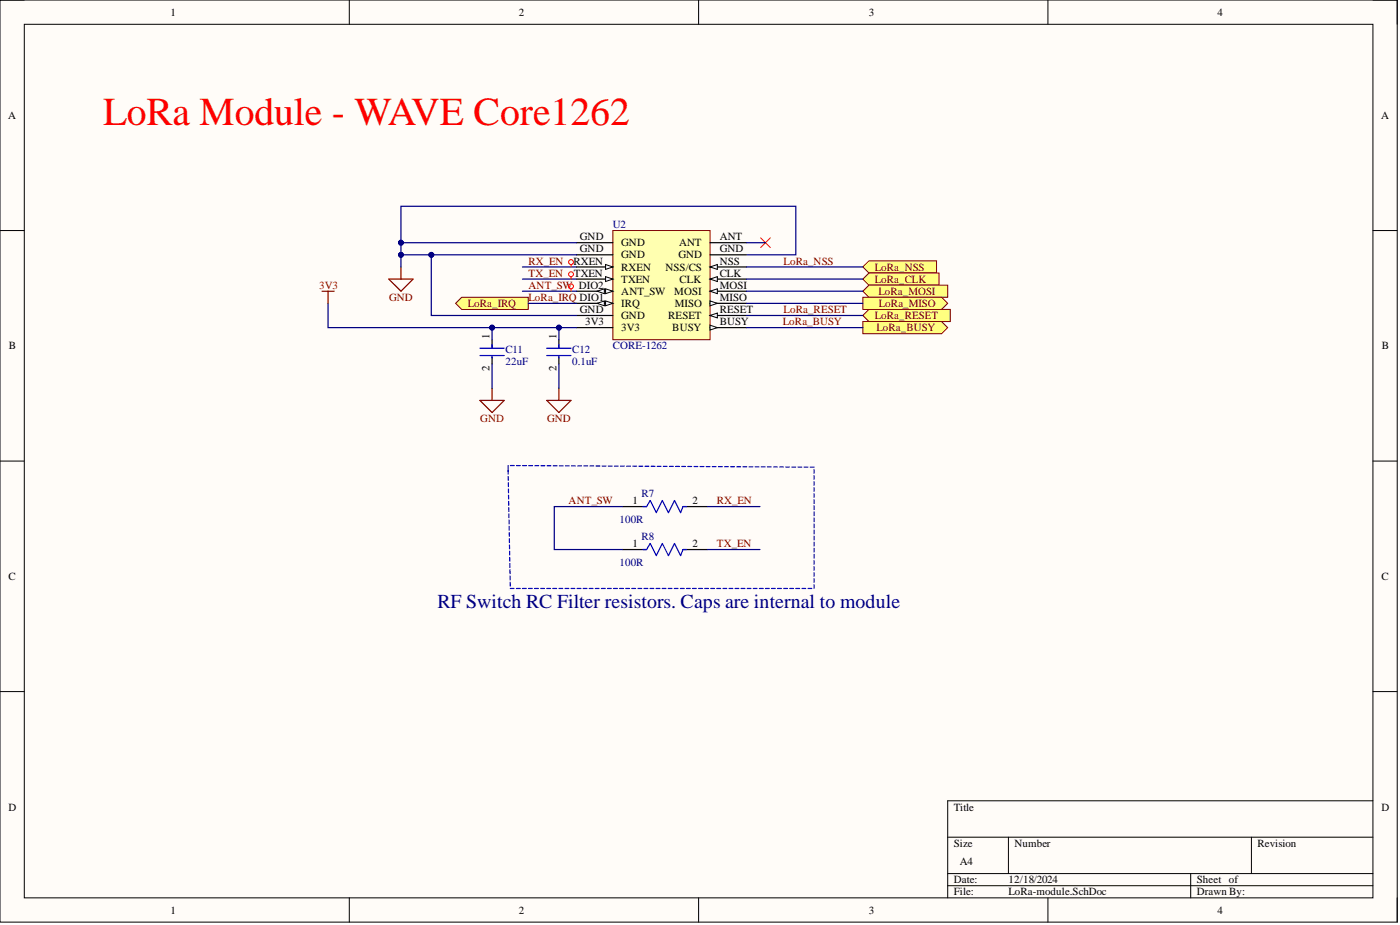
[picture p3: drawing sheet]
<svg xmlns="http://www.w3.org/2000/svg" width="292mm" height="193mm" viewBox="0 0 292 193" stroke-linecap="round" stroke-linejoin="round" font-family="sans-serif">
<path d="M0 0h291.5v192.4h-291.5z" fill-rule="evenodd" fill="#fffcf8"/>
<path d="M0 0h291.5v192.4h-291.5z" fill="none" stroke="#000" stroke-width=".21"/>
<path d="M5.1 5.1h281.4v182.2h-281.4z" fill-rule="evenodd" fill="#fffcf8"/>
<g fill="none" stroke="#000" stroke-width=".21">
<path d="M0 0h5.1M5.1 5.1h281.4v182.2h-281.4zM72.9 0v5.1M145.8 0v5.1M218.6 0v5.1M286.5 0h5v5.1M0 48.1h5.1M286.5 48.1h5M0 96.2h5.1M286.5 96.2h5M0 144.3h5.1M286.5 144.3h5"/>
<path d="M197.7 174.7h88.8M210.4 174.7v7.5M261.1 174.7v7.5M286.5 167.1h-88.8v20.2M72.9 187.3v5.1M145.8 187.3v5.1M197.7 182.2h88.8M197.7 184.8h88.8M218.6 187.3v5.1M248.4 182.2v5.1M291.5 187.3v5.1"/>
</g>
<path d="M127.9 48.1h20.2v22.8h-20.2z" fill-rule="evenodd" fill="#ffffb0"/>
<path d="M127.9 48.1h20.2v22.8h-20.2z" fill="none" stroke="#800000" stroke-width=".21"/>
<path d="M120.3 50.6h7.6M120.3 53.2h7.6M120.3 55.7h7.6" fill="none" stroke="#000" stroke-width=".25"/>
<path d="M126.3 55.2l1.6 .5-1.6 .5z" fill="#f8fcff"/>
<path d="M126.3 55.2l1.6 .5-1.6 .5z" fill="none" stroke="#000" stroke-width=".21"/>
<path d="M120.3 58.2h7.6" fill="none" stroke="#000" stroke-width=".25"/>
<path d="M126.3 57.7l1.6 .5-1.6 .5z" fill="#f8fcff"/>
<path d="M126.3 57.7l1.6 .5-1.6 .5z" fill="none" stroke="#000" stroke-width=".21"/>
<path d="M120.3 60.8h7.6" fill="none" stroke="#000" stroke-width=".25"/>
<path d="M126.3 60.2l1.6 .6-1.6 .5z" fill="#f8fcff"/>
<path d="M126.3 60.2l1.6 .6-1.6 .5z" fill="none" stroke="#000" stroke-width=".21"/>
<path d="M124.6 60.8l1.5-.6v1.1z" fill="#f8fcff"/>
<path d="M124.6 60.8l1.5-.6v1.1z" fill="none" stroke="#000" stroke-width=".21"/>
<path d="M120.3 63.3h7.6" fill="none" stroke="#000" stroke-width=".25"/>
<path d="M126.3 62.8l1.6 .5-1.6 .5z" fill="#f8fcff"/>
<path d="M126.3 62.8l1.6 .5-1.6 .5z" fill="none" stroke="#000" stroke-width=".21"/>
<path d="M124.6 63.3l1.5-.5v1z" fill="#f8fcff"/>
<path d="M124.6 63.3l1.5-.5v1z" fill="none" stroke="#000" stroke-width=".21"/>
<path d="M148.1 50.6h7.7M148.1 53.2h7.7M148.1 55.7h7.7M120.3 65.8h7.6M120.3 68.3h7.6" fill="none" stroke="#000" stroke-width=".25"/>
<path d="M148.1 55.7l1.6-.5v1z" fill="#f8fcff"/>
<path d="M148.1 55.7l1.6-.5v1z" fill="none" stroke="#000" stroke-width=".21"/>
<path d="M148.1 58.2h7.7" fill="none" stroke="#000" stroke-width=".25"/>
<path d="M148.1 58.2l1.6-.5v1z" fill="#f8fcff"/>
<path d="M148.1 58.2l1.6-.5v1z" fill="none" stroke="#000" stroke-width=".21"/>
<path d="M148.1 60.8h7.7" fill="none" stroke="#000" stroke-width=".25"/>
<path d="M148.1 60.8l1.6-.6v1.1z" fill="#f8fcff"/>
<path d="M148.1 60.8l1.6-.6v1.1z" fill="none" stroke="#000" stroke-width=".21"/>
<path d="M148.1 63.3h7.7" fill="none" stroke="#000" stroke-width=".25"/>
<path d="M148.1 62.8l1.6 .5-1.6 .5z" fill="#f8fcff"/>
<path d="M148.1 62.8l1.6 .5-1.6 .5z" fill="none" stroke="#000" stroke-width=".21"/>
<path d="M148.1 65.8h7.7" fill="none" stroke="#000" stroke-width=".25"/>
<path d="M148.1 65.8l1.6-.5v1z" fill="#f8fcff"/>
<path d="M148.1 65.8l1.6-.5v1z" fill="none" stroke="#000" stroke-width=".21"/>
<path d="M148.1 68.3h7.7" fill="none" stroke="#000" stroke-width=".25"/>
<path d="M148.1 67.8l1.6 .5-1.6 .6z" fill="#f8fcff"/>
<path d="M148.1 67.8l1.6 .5-1.6 .6z" fill="none" stroke="#000" stroke-width=".21"/>
<path d="M129.8 105.7h5.1M129.8 114.6h5.1M142.5 105.7h5.1M142.5 114.6h5.1" fill="none" stroke="#000" stroke-width=".25"/>
<g fill="none" stroke="#00f" stroke-width=".25">
<path d="M106 98.1v.8M106 97.1v1.3M106 99.4v.8M106.5 97.1h.8M107.8 97.1h.8M109 97.1h.8M110.3 97.1h.8M111.6 97.1l.8 .1M112.9 97.2h.8M114.1 97.2h.8M115.4 97.2h.8M116.7 97.2h.8"/>
<path d="M118 97.2h.8M119.3 97.2h.8M120.5 97.2h.8M121.8 97.2h.8M123.1 97.2h.8M124.4 97.2h.8M125.6 97.2h.8M126.9 97.2h.8M128.2 97.2h.8M129.5 97.2h.8M130.7 97.2l.8 .1M132 97.3h.8"/>
<path d="M133.3 97.3h.8M134.6 97.3h.8M135.9 97.3h.8M137.1 97.3h.8M138.4 97.3h.8M139.7 97.3h.8M141 97.3h.8M142.2 97.3h.8M143.5 97.3h.8M144.8 97.3h.8M146.1 97.3h.8M147.3 97.3h.8"/>
<path d="M148.6 97.3h.8M149.9 97.3l.8 .1M151.2 97.4h.8M152.5 97.4h.7M153.7 97.4h.8M155 97.4h.8M156.3 97.4h.8M157.6 97.4h.8M158.8 97.4h.8M160.1 97.4h.8M161.4 97.4h.8M162.7 97.4h.8"/>
<path d="M163.9 97.4h.8M165.2 97.4h.8M166.5 97.4h.8M167.8 97.4h.8M169 97.5h.8M169.8 97.9v.8M169.8 99.2v.8M106.1 100.7v.8M106.1 102v.8M106.1 103.3v.8M106.1 104.6v.8M106.2 105.9v.8"/>
<path d="M106.2 107.2v.8M106.2 108.5v.8M106.2 109.8v.8M106.3 111.1v.8M106.3 112.4v.8M106.3 113.7v.8M106.3 115v.8M106.3 116.3l.1 .8M106.4 117.6v.8M106.4 118.9v.8M134.1 105.7h.8l.8-1.3 1.2 2.5 1.3-2.5 1.3 2.5 1.2-2.5 1.3 2.5 .5-1.2h.8M134.1 114.6h.8l.8-1.2 1.2 2.5 1.3-2.5 1.3 2.5 1.2-2.5 1.3 2.5 .5-1.3h.8"/>
<path d="M169.8 100.5v.8M169.8 101.7v.8M169.8 103v.8M169.8 104.3v.7M169.8 105.5v.8M169.8 106.8v.8M169.8 108.1v.7M169.8 109.3v.8M169.8 110.6v.8M169.8 111.8v.8M169.8 113.1v.8M169.8 114.4v.8"/>
<path d="M169.8 115.6v.8M169.8 116.9v.8M169.8 118.2v.8M169.8 119.4v.8M106.4 120.2v.8M106.4 121.5l.1 .8M106.5 122.8h.8M107.7 122.8h.8M109 122.8h.8M110.3 122.8h.8M111.5 122.8h.8M112.8 122.8h.8"/>
<path d="M114.1 122.8h.8M115.3 122.8h.8M116.6 122.8h.8M117.9 122.8h.8M119.1 122.8h.8M120.4 122.8h.8M121.7 122.8h.8M122.9 122.8h.8M124.2 122.8h.8M125.5 122.8h.8M126.7 122.8h.8M128 122.8h.8"/>
<path d="M129.3 122.8h.8M130.6 122.8h.7M131.8 122.8h.8M133.1 122.8h.8M134.4 122.8h.7M135.6 122.8h.8M136.9 122.8h.8M138.2 122.8h.7M139.4 122.8h.8M140.7 122.8h.8M142 122.8h.8M143.2 122.8h.8"/>
<path d="M144.5 122.8h.8M145.8 122.8h.8M147 122.8h.8M148.3 122.8h.8M149.6 122.8h.8M150.8 122.8h.8M152.1 122.8h.8M153.4 122.8h.8M154.6 122.8h.8M155.9 122.8h.8M157.2 122.8h.8M158.4 122.8h.8"/>
<path d="M159.7 122.8h.8M161 122.8h.8M162.2 122.8h.8M163.5 122.8h.8M164.8 122.8h.8M166 122.8h.8M167.3 122.8h.8M168.6 122.8h.8M169.8 120.7v.8M169.8 122v.8"/>
</g>
<path d="M81.1 58.2h5.1l-2.5 2.6zM83.7 55.7v2.5" fill="none" stroke="#800000" stroke-width=".25"/>
<path d="M158.7 49.6l2 2M160.7 49.6l-2 2" fill="none" stroke="#f00" stroke-width=".21"/>
<path d="M180 55.7l1.3-1.3h14.1v2.6h-14.1z" fill-rule="evenodd" fill="#ffff80"/>
<path d="M180 55.7l1.3-1.3h14.1v2.6h-14.1z" fill="none" stroke="#800000" stroke-width=".21"/>
<path d="M180 58.2l1.3-1.2h14.6v2.5h-14.6z" fill-rule="evenodd" fill="#ffff80"/>
<path d="M180 58.2l1.3-1.2h14.6v2.5h-14.6z" fill="none" stroke="#800000" stroke-width=".21"/>
<path d="M180 60.8l1.3-1.3h16.4v2.5h-16.4z" fill-rule="evenodd" fill="#ffff80"/>
<path d="M180 60.8l1.3-1.3h16.4v2.5h-16.4z" fill="none" stroke="#800000" stroke-width=".21"/>
<path d="M180 62h16.5l1.2 1.3-1.2 1.2h-16.5z" fill-rule="evenodd" fill="#ffff80"/>
<path d="M180 62h16.5l1.2 1.3-1.2 1.2h-16.5z" fill="none" stroke="#800000" stroke-width=".21"/>
<path d="M180 65.8l1.3-1.3h17v2.6h-17z" fill-rule="evenodd" fill="#ffff80"/>
<path d="M180 65.8l1.3-1.3h17v2.6h-17z" fill="none" stroke="#800000" stroke-width=".21"/>
<path d="M180 67.1h16.5l1.2 1.2-1.2 1.3h-16.5z" fill-rule="evenodd" fill="#ffff80"/>
<path d="M180 67.1h16.5l1.2 1.2-1.2 1.3h-16.5z" fill="none" stroke="#800000" stroke-width=".21"/>
<path d="M95.1 63.3l1.2-1.3h13.9v2.5h-13.9z" fill-rule="evenodd" fill="#ffff80"/>
<path d="M95.1 63.3l1.2-1.3h13.9v2.5h-13.9z" fill="none" stroke="#800000" stroke-width=".21"/>
<path d="M102.7 70.9v1.7M102.7 74.4v1.5M116.6 70.9v1.7M116.6 74.4v1.5" fill="none" stroke="#000" stroke-width=".25"/>
<path d="M100.1 72.6h5.1M100.1 74.2h5.1M102.7 71.9v.7M102.7 74.4v.3M114.1 72.6h5M114.1 74.2h5M116.6 71.9v.7M116.6 74.4v.3" fill="none" stroke="#00f" stroke-width=".25"/>
<path d="M100.1 83.5h5.1l-2.5 2.6zM102.7 81v2.5M114.1 83.5h5l-2.5 2.6zM116.6 81v2.5" fill="none" stroke="#800000" stroke-width=".25"/>
<g fill="none" stroke="#000080" stroke-width=".25">
<path d="M109 55.7h11.3M109 58.2h11.3M155.8 55.7h24.2M155.8 58.2h24.2M155.8 50.6h3.9M102.7 68.3h17.6M102.7 75.9v5.1M109 60.8h11.3M110.2 63.3h10.1M116.6 75.9v5.1M155.8 60.8h24.2M155.8 63.3h24.2"/>
<path d="M155.8 68.3h24.2M155.8 65.8h24.2M129.8 105.7h-14.2v8.9h14.2M147.6 105.7h11M147.6 114.6h11"/>
</g>
<circle cx="102.7" cy="68.3" r=".51" fill="#000080"/>
<circle cx="102.7" cy="68.3" r=".51" fill="none" stroke="#000080" stroke-width=".21"/>
<circle cx="116.6" cy="68.3" r=".51" fill="#000080"/>
<circle cx="116.6" cy="68.3" r=".51" fill="none" stroke="#000080" stroke-width=".21"/>
<path d="M116.6 68.3v2.6" fill="none" stroke="#000080" stroke-width=".25"/>
<circle cx="116.6" cy="68.3" r=".51" fill="#000080"/>
<circle cx="116.6" cy="68.3" r=".51" fill="none" stroke="#000080" stroke-width=".21"/>
<path d="M120.3 53.2h-36.6v2.5" fill="none" stroke="#000080" stroke-width=".25"/>
<circle cx="90" cy="53.2" r=".51" fill="#000080"/>
<circle cx="90" cy="53.2" r=".51" fill="none" stroke="#000080" stroke-width=".21"/>
<circle cx="83.7" cy="53.2" r=".51" fill="#000080"/>
<circle cx="83.7" cy="53.2" r=".51" fill="none" stroke="#000080" stroke-width=".21"/>
<path d="M83.7 50.6v-7.6h82.3v10.2h-10.1" fill="none" stroke="#000080" stroke-width=".25"/>
<circle cx="83.7" cy="50.6" r=".51" fill="#000080"/>
<circle cx="83.7" cy="50.6" r=".51" fill="none" stroke="#000080" stroke-width=".21"/>
<path d="M120.3 50.6h-36.6v2.6" fill="none" stroke="#000080" stroke-width=".25"/>
<circle cx="83.7" cy="50.6" r=".51" fill="#000080"/>
<circle cx="83.7" cy="50.6" r=".51" fill="none" stroke="#000080" stroke-width=".21"/>
<circle cx="83.7" cy="53.2" r=".51" fill="#000080"/>
<circle cx="83.7" cy="53.2" r=".51" fill="none" stroke="#000080" stroke-width=".21"/>
<path d="M68.4 63.3v5h34.3v2.6" fill="none" stroke="#000080" stroke-width=".25"/>
<circle cx="102.7" cy="68.3" r=".51" fill="#000080"/>
<circle cx="102.7" cy="68.3" r=".51" fill="none" stroke="#000080" stroke-width=".21"/>
<path d="M67.2 60.8h2.5M68.4 60.8v2.5" fill="none" stroke="#800000" stroke-width=".25"/>
<path d="M90 53.2v12.6h30.3" fill="none" stroke="#000080" stroke-width=".25"/>
<circle cx="90" cy="53.2" r=".51" fill="#000080"/>
<circle cx="90" cy="53.2" r=".51" fill="none" stroke="#000080" stroke-width=".21"/>
<g fill="none" stroke="#f00" stroke-width=".21">
<path d="M119.1 55.2v.5M119.1 57.7v.5M119.1 60.2v.6"/>
<circle cx="119.1" cy="54.7" r=".51"/>
<circle cx="119.1" cy="59.7" r=".51"/>
<circle cx="119.1" cy="57.2" r=".51"/>
</g>
<text font-size="8.3" fill="#f00" x="21.5" y="26.1">LoRa Module - WAVE Core1262</text>
<text font-size="4.1" fill="#000080" x="91.3" y="126.9">RF Switch RC Filter resistors. Caps are internal to module</text>
<g font-size="2.3">
<text x="35.6" y="3.3">1</text>
<text x="108.2" y="3.3">2</text>
<text x="181.3" y="3.3">3</text>
<text x="254" y="3.3">4</text>
<text x="1.7" y="24.8">A</text>
<text x="288.1" y="24.8">A</text>
<text x="121" y="50.1">GND</text>
<text x="121" y="52.7">GND</text>
<text x="129.6" y="51.4">GND</text>
<text x="129.6" y="53.9">GND</text>
<text x="141.5" y="53.9">GND</text>
<text x="141.7" y="51.4">ANT</text>
<text x="150.2" y="50.1">ANT</text>
<text x="150.2" y="52.7">GND</text>
<text x="119.7" y="55.2">RXEN</text>
<text x="119.7" y="57.7">TXEN</text>
<text x="129.6" y="56.5">RXEN</text>
<text x="129.6" y="59">TXEN</text>
<text x="138.8" y="56.5">NSS/CS</text>
<text x="141.8" y="59">CLK</text>
<text x="150.2" y="55.2">NSS</text>
<text x="150.2" y="57.7">CLK</text>
<text x="121" y="65.3">GND</text>
<text x="129.6" y="61.5">ANT_SW</text>
<text x="129.6" y="64">IRQ</text>
<text x="140.7" y="61.5">MOSI</text>
<text x="140.8" y="64">MISO</text>
<text x="150.2" y="60.2">MOSI</text>
<text x="150.2" y="62.8">MISO</text>
<text x="150.2" y="65.3">RESET</text>
<text x="102.2" y="70.6" transform="rotate(-90 102.2 70.6)">1</text>
<text x="116.1" y="70.6" transform="rotate(-90 116.1 70.6)">1</text>
<text x="122.1" y="67.8">3V3</text>
<text x="129.6" y="66.6">GND</text>
<text x="129.6" y="69.1">3V3</text>
<text x="139.4" y="66.6">RESET</text>
<text x="140.3" y="69.1">BUSY</text>
<text x="150.2" y="67.8">BUSY</text>
<text x="1.9" y="72.9">B</text>
<text x="102.2" y="77.5" transform="rotate(-90 102.2 77.5)">2</text>
<text x="116.1" y="77.5" transform="rotate(-90 116.1 77.5)">2</text>
<text x="288.3" y="72.9">B</text>
<text x="132" y="105.2">1</text>
<text x="144.5" y="105.2">2</text>
<text x="132" y="114.2">1</text>
<text x="144.5" y="114.2">2</text>
<text x="1.8" y="121">C</text>
<text x="288.2" y="121">C</text>
<text x="1.8" y="169.1">D</text>
<text x="199" y="169.1">Title</text>
<text x="288.2" y="169.1">D</text>
<text x="199" y="176.7">Size</text>
<text x="211.7" y="176.7">Number</text>
<text x="262.4" y="176.7">Revision</text>
<text x="199" y="184.3">Date:</text>
<text x="200.3" y="180.5">A4</text>
<text x="210.4" y="184.3">12/18/2024</text>
<text x="249.7" y="184.3">Sheet of</text>
<text x="35.6" y="190.6">1</text>
<text x="108.2" y="190.6">2</text>
<text x="181.3" y="190.6">3</text>
<text x="199" y="186.8">File:</text>
<text x="210.4" y="186.8">LoRa-module.SchDoc</text>
<text x="249.7" y="186.8">Drawn By:</text>
<text x="254" y="190.6">4</text>
</g>
<g font-size="2.3" fill="#000080">
<text x="127.8" y="47.6">U2</text>
<text x="105.5" y="73.7">C11</text>
<text x="105.5" y="76.2">22uF</text>
<text x="119.4" y="73.7">C12</text>
<text x="119.4" y="76.2">0.1uF</text>
<text x="127.8" y="72.9">CORE-1262</text>
<text x="133.8" y="103.7">R7</text>
<text x="129.3" y="109.2">100R</text>
<text x="133.8" y="112.6">R8</text>
<text x="129.3" y="118.1">100R</text>
</g>
<g font-size="2.3" fill="#800000">
<text x="110.3" y="55.2">RX_EN</text>
<text x="110.3" y="57.7">TX_EN</text>
<text x="163.5" y="55.2">LoRa_NSS</text>
<text x="182.5" y="56.5">LoRa_NSS</text>
<text x="182.5" y="59">LoRa_CLK</text>
<text x="66.6" y="60.2">3V3</text>
<text x="81.2" y="62.8">GND</text>
<text x="97.6" y="64">LoRa_IRQ</text>
<text x="110.3" y="60.2">ANT_SW DIO2</text>
<text x="110.3" y="62.8">LoRa_IRQ DIO1</text>
<text x="163.5" y="65.3">LoRa_RESET</text>
<text x="183.3" y="61.5">LoRa_MOSI</text>
<text x="183.4" y="64">LoRa_MISO</text>
<text x="163.3" y="67.8">LoRa_BUSY</text>
<text x="182.5" y="66.6">LoRa_RESET</text>
<text x="182.9" y="69.1">LoRa_BUSY</text>
<text x="100.2" y="88.1">GND</text>
<text x="114.2" y="88.1">GND</text>
<text x="118.6" y="105.2">ANT_SW</text>
<text x="149.6" y="105.2">RX_EN</text>
<text x="149.6" y="114.2">TX_EN</text>
</g>
</svg>
